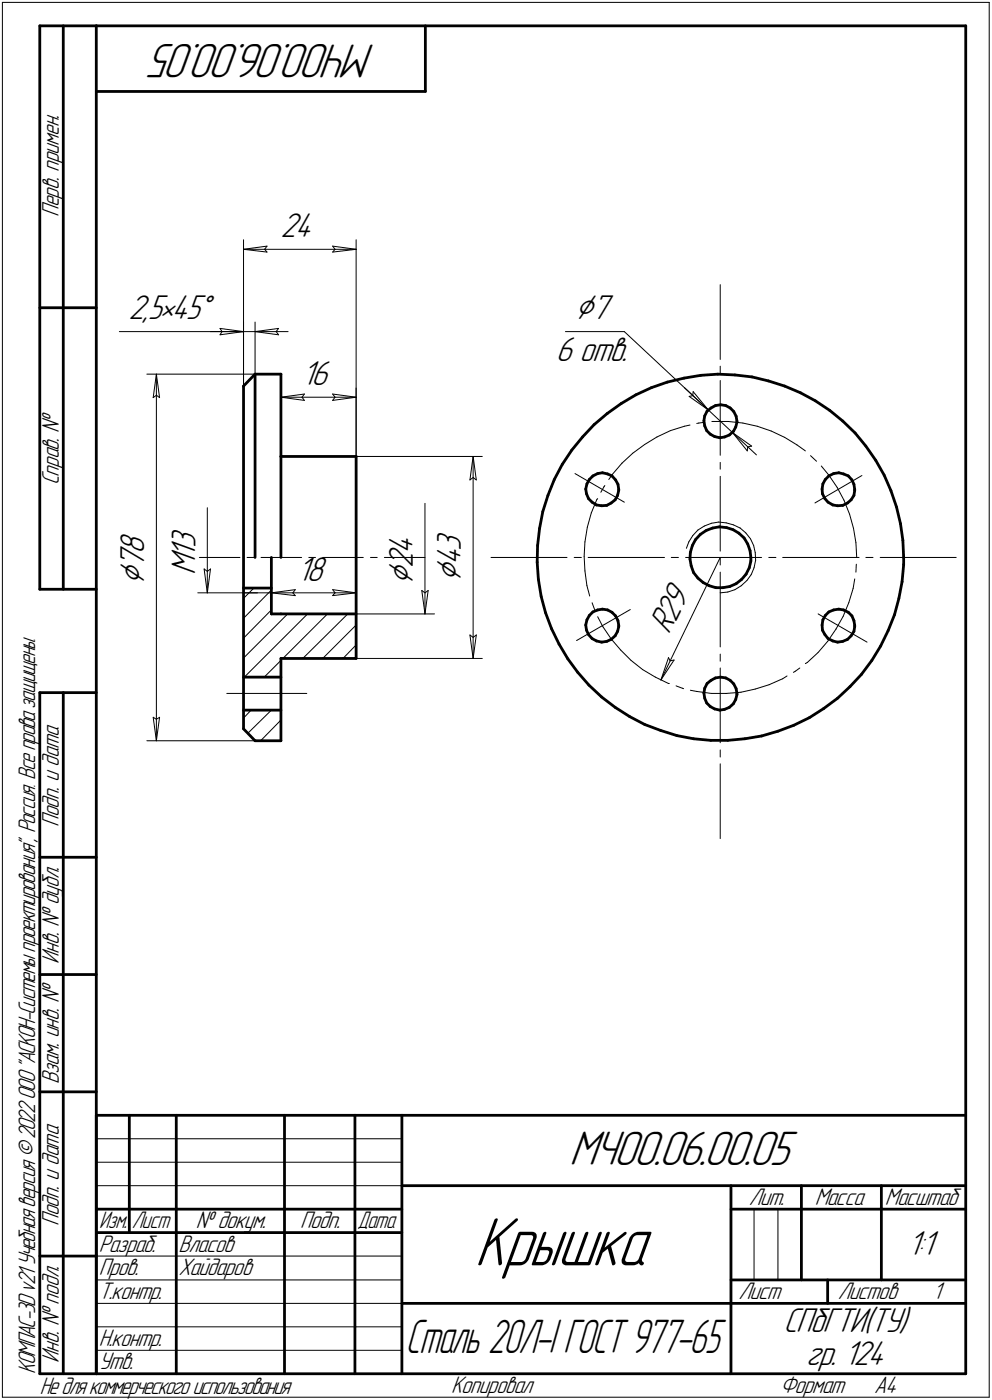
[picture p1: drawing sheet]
<svg xmlns="http://www.w3.org/2000/svg" width="211mm" height="298mm" viewBox="0 0 211 298" stroke-linecap="round" stroke-linejoin="round" font-family="sans-serif">
<g fill="none" stroke="#000" stroke-width=".21">
<path d="M.5 .5v297zM.5 .5h210zM210.5 .5v297zM51.8 53.1l5-.7zM51.8 53.1l5 .6zM51.8 53.1h24zM51.8 51.1v36.2zM56.3 53.1l.5 .6zM56.8 52.4l-.5 .7zM70.8 53.7l5-.6zM70.8 52.4l.5 .7zM70.8 52.4l5 .7z"/>
<path d="M71.3 53.1l-.5 .6zM75.8 51.1v46.1zM25.4 70.6h26.4zM31.2 79.7h25.9zM33.3 79.7l.7 5zM33.3 79.7l-.7 5zM33.3 79.7v78zM44.8 70.6h7zM46.8 69.9l5 .7zM46.8 69.9l.4 .7zM46.8 71.3l5-.7zM47.2 70.6l-.4 .7z"/>
<path d="M51.8 70.6h2.5zM51.8 68.6v13.6zM54.3 70.6l5 .7zM54.3 70.6l5-.7zM54.3 70.6h7zM54.3 68.6v11.1zM58.8 70.6l.5 .7zM59.3 69.9l-.5 .7zM120.3 70.6h12.5zM132.8 70.6l17.9 16.7zM153.2 78v1.5zM153.2 60.6v15.9z"/>
<path d="M32.6 84.7l.7-.5zM33.3 84.2l.7 .5zM59.8 84.6l5-.7zM59.8 84.6l5 .7zM59.8 84.6h16zM59.8 82.6v14.6zM64.3 84.6l.5 .7zM64.8 83.9l-.5 .7zM70.8 85.3l5-.7zM70.8 83.9l.5 .7zM70.8 83.9l5 .7zM71.3 84.6l-.5 .7z"/>
<path d="M75.8 82.6v14.6zM75.8 97.2h26.8zM100.7 97.2l.6 5zM100.7 97.2l-.7 5zM100.7 97.2v43zM132.3 98.6l2.3-2.1zM132.3 98.6l-2 2.4zM134.6 96.5l2.6-1.8zM137.2 94.7l2.6-1.7zM139.8 93l2.9-1.3zM142.7 91.7l2.9-.9zM145.6 90.8l1.2-.3z"/>
<path d="M145.6 82.5l5.1 4.8zM146.6 84.4l.8-.2zM146.6 84.4l4.1 2.9zM147.5 83.4l3.2 3.9zM147.5 83.4l-.1 .8zM148.3 90.2l.4-.1zM148.7 90.1l1.2-.2zM150.7 87.3l5.2 4.8zM151.5 89.7h.3zM151.8 89.7h3.1zM153.2 98.5v1.4zM153.2 81v15.9z"/>
<path d="M154.9 89.7l3.2 .4zM155.9 92.1l3.1 3.9zM155.9 92.1l4 2.9zM155.9 92.1l5.1 4.8zM158.1 90.1l3 .7zM159.1 95.2l-.1 .8zM159.1 95.2l.8-.2zM161.1 90.8l3 1zM164.1 91.8l2.9 1.3zM167 93.1l2.6 1.6zM169.6 94.7l1.8 1.3zM172.5 97l1.2 1.2z"/>
<path d="M174.8 99.2l1.6 2zM42.4 118.7h8.7zM44.1 108.1v18.1zM52.6 118.7h1.4zM55.5 118.7h8.7zM65.7 118.7h1.4zM68.7 118.7h8.6zM78.8 118.7h1.5zM81.8 118.7h8.6zM90.4 107.2v23.5zM100 102.2l.7-.5zM100.7 101.7l.6 .5z"/>
<path d="M104.5 118.7h16.1zM122.2 118.7h1.5zM122.3 100.8l10.5 6.1zM124.3 118.4l.2 3.2zM124.5 115.4l-.2 3zM125 112.3l-.5 3.1zM125.1 118.7h16.3zM125.8 109.2l-.8 3.1zM127 106.3l-1.2 2.9zM127.2 106.2l-.2 .1zM128.5 103.6l-.7 1.2zM128.7 103.4l-.2 .2z"/>
<path d="M130.3 101l-.8 1.1zM142.8 118.7h1.6zM145.9 118.7h16.2zM146.6 115.4l-.6 1.4zM147.4 114l-.8 1.4zM148.5 112.9l1.4-.9zM148.5 112.9l-1.1 1.1zM149.9 112l1.5-.6zM151.4 111.4l1.5-.2zM152.9 111.2l1.6 .1zM153.2 118.9v1.4zM153.2 101.4v15.9z"/>
<path d="M153.2 118.7l-12.6 26.1zM154.5 111.3l1.5 .5zM156 111.8l1.5 .6zM157.5 112.4l1.2 1.1zM158.7 113.5l1 1.2zM159.7 114.7l.7 1.5zM160.4 116.2l.3 1.5zM160.7 117.7l.1 1.6zM160.8 119.3l-.4 1.6zM163.6 118.7h1.5zM166.5 118.7h16.3zM173.4 107.1l10-5.8z"/>
<path d="M176.4 101.2l1.7 2.6zM178.1 103.8l1.5 2.7zM179.6 106.5l1.2 3zM180.8 109.5l.8 3zM181.6 112.5l.5 3.1zM182.1 115.6l.2 3.1zM184.2 118.7h1.6zM187.3 118.7h16.2zM42.1 126.2h12.7zM43.4 121.2l.7 5zM43.4 121.2l.7 .5zM44.1 121.7l.7-.5z"/>
<path d="M44.8 121.2l-.7 5zM51.8 126.2h5.9zM51.8 127.4l2.2-2.2zM57.7 129.9l-5.9 6zM57.7 125.6l-5.9 6.1zM57.7 126.2l5.1-.6zM57.7 126.2l5.1 .6zM57.7 126.2h18.1zM57.7 122.9v5.3zM62.3 126.2l.5 .6zM62.8 125.6l-.5 .6zM65.4 130.7l-13.4 13.5z"/>
<path d="M70.8 126.8l5-.6zM70.8 125.6l.5 .6zM70.8 125.6l5 .6zM71.3 126.2l-.5 .6zM75.8 137.3l-2.8 2.9zM75.8 133.1l-7.1 7.1zM75.8 123.3v4.9zM75.8 130.7h16.7zM89.7 125.7l.7 5zM89.7 125.7l.7 .5zM90.4 126.2l.7-.5zM91.1 125.7l-.7 5z"/>
<path d="M100 135.2l.7 5zM100 135.2l.7 .5zM100.7 135.7l.6-.5zM101.3 135.2l-.6 5zM122.7 136.4l11.4-6.6zM124.5 121.6l.4 3.1zM124.9 124.7l.6 2.2zM126 128.4l.6 1.6zM127.2 131.3l1.1 2.1zM128.3 133.4l1.7 2.7zM130 136.1l2.1 2.3zM132.1 138.4l2.2 2.2z"/>
<path d="M153.2 139.3v1.5zM153.2 121.8v16zM153.2 126.2l1.7-.1zM154.9 126.1l1.5-.5zM156.4 125.6l1.3-.9zM157.7 124.7l1.2-1.1zM159.9 122.3l-1 1.3zM160.4 120.9l-.5 1.4zM174.1 130.7l10.4 6zM176.1 136.6l-2 2.3zM177.9 133.9l-1.8 2.7zM179.4 131.2l-1.5 2.7z"/>
<path d="M180.6 128.4l-1.2 2.8zM181.5 125.3l-.9 3.1zM181.9 123.3l-.4 2zM182.2 120.1l-.1 1.7zM31.2 157.7h25.9zM32.6 152.7l.7 5zM32.6 152.7l.7 .5zM33.3 153.2l.7-.5zM34 152.7l-.7 5zM48.3 147.7h17zM51.8 140.1l9.4-9.4zM52.7 156.1l5-4.9z"/>
<path d="M53.4 151.2l-1.6 1.7zM56.2 144.2l3.6-3.6zM59.7 157.7l.1-.1zM59.8 153.3l-4.3 4.4zM60.2 140.2l9.5-9.5zM64.4 140.2l9.6-9.5zM75.8 140.2h26.8zM134.3 140.6l2.4 2zM136.7 142.6l2.7 1.6zM139.4 144.2l2.8 1.3zM142.2 145.5h.2zM142.2 140l-1.6 4.8z"/>
<path d="M142.2 140l.4 .7zM142.6 140.7l.8-.2zM143.4 140.5l-2.8 4.3zM143.8 146l1.4 .6zM145.2 146.6h.3zM146.9 147l1.4 .2zM148.3 147.2l3.1 .5zM151.4 147.7h3.1zM153.2 159.7v1.5zM153.2 142.2v16zM154.5 147.7l3.1-.3zM157.6 147.4l3.1-.7z"/>
<path d="M160.7 146.7l3-.9zM163.7 145.8l2.8-1.3zM166.5 144.5l1-.6zM168.8 143.2l.4-.3zM169.2 142.9l1-.7zM171.4 141.3l.4-.2zM171.8 141.1l2.3-2.2zM153.2 162.6v16zM20.5 247.5h65zM20.5 252.5h65zM20.5 242.5h65zM160.4 257.5v15z"/>
<path d="M165.5 257.5v15zM20.5 267.5h65zM20.5 272.5h65zM20.5 277.5h65zM.5 297.5h210zM20.5 282.5h65zM20.5 287.5h65z"/>
</g>
<g fill="none" stroke="#000" stroke-width=".59">
<path d="M8.5 5.5v120zM8.5 5.5h12zM13.5 5.5v120zM20.5 5.5v287zM20.5 5.5h185zM20.5 19.5h70zM90.5 5.5v14zM205.5 5.5v287zM8.5 65.5h12zM54.3 79.7l-2.5 2.5zM54.3 79.7h5.5zM54.3 79.7v39z"/>
<path d="M59.8 79.7v17.5zM149.1 79.9l3.6-.2zM152.7 79.7l3.7 .1zM156.4 79.8l3.6 .5zM51.8 82.2v73zM59.8 97.2h16zM59.8 97.2v21.5zM75.8 97.2v43zM119.6 98.9l-1.7 3.2zM121.7 95.8l-2.1 3.1zM124 93l-2.3 2.8zM126.4 90.4l2.8-2.3z"/>
<path d="M126.4 90.4l-2.4 2.6zM129.2 88.1l3-2.2zM132.2 85.9l3.1-1.8zM135.3 84.1l3.3-1.6zM138.6 82.5l3.4-1.1zM142 81.4l3.5-.9zM145.5 80.5l3.6-.6zM149.8 89.6l.1 1.1zM149.9 88.6l-.1 1zM149.9 90.7l.5 1zM150.4 91.7l.7 .8zM150.5 87.5l.8-.6z"/>
<path d="M150.5 87.5l-.6 1.1zM151.1 92.5l1 .5zM151.3 86.9l.9-.5zM152.1 93l1.1 .2zM152.2 86.4l1.1-.2zM153.2 93.2l1-.2zM153.3 86.2l1.1 .2zM154.2 93l1-.4zM154.4 86.4l1 .5zM155.2 92.6l.8-.7zM155.4 86.9l.7 .7zM156.1 87.6l.5 1z"/>
<path d="M156.5 90.9l-.5 1zM156.6 88.6l.2 1.1zM156.8 89.9l-.3 1zM156.8 89.7v.2zM160 80.3l3.5 .8zM163.5 81.1l3.5 1.1zM167 82.2l3.3 1.5zM170.3 83.7l3.2 1.6zM173.5 85.3l3 2.1zM176.5 87.4l2.8 2.3zM179.3 89.7l2.6 2.5zM181.9 92.2l2.3 2.8z"/>
<path d="M184.2 95l2.2 3zM186.4 98l1.7 3.2zM57.7 118.7v12zM114.3 119.7l.3 3.7zM114.4 116.2l-.1 3.5zM114.8 112.5l-.4 3.7zM115.5 109l-.7 3.5zM116.6 105.5l-1.1 3.5zM117.9 102.1l-1.3 3.4zM124.6 104.1l.2 1.1zM124.8 105.2l.4 1zM124.9 103l-.3 1.1z"/>
<path d="M125.2 106.2l.8 .7zM125.4 102.1l-.5 .9zM126 106.9l.9 .6zM126.2 101.3l1-.5zM126.2 101.3l-.8 .8zM126.9 107.5l1.1 .2zM127.2 100.8l1-.1zM128 107.7l1.1-.1zM128.2 100.7l1.1 .2zM129.1 107.6l.9-.5zM129.3 100.9l.9 .4zM130 107.1l.9-.7z"/>
<path d="M130.2 101.3l.8 .9zM131 102.2l.5 .9zM131.4 105.5l-.5 .9zM131.5 103.1l.2 1.1zM131.7 104.4l-.3 1.1zM131.7 104.2v.2zM146.8 119l.3 1.5zM146.9 117.6l-.1 1.4zM147.3 116.2l-.4 1.4zM148 114.9l-.7 1.3zM149 113.8l1.3-.9zM149 113.8l-1 1.1z"/>
<path d="M150.3 112.9l1.3-.5zM151.6 112.4l1.5-.2zM153.1 112.2l1.5 .2zM154.6 112.4l1.4 .4zM156 112.8l1.2 .7zM157.2 113.5l1.1 1.1zM158.3 114.6l.8 1.2zM159.1 115.8l.5 1.5zM159.6 117.3l.2 1.4zM159.8 119.5l-.4 1.4zM159.8 118.7v.8zM174.9 104.1l.1 1.1z"/>
<path d="M175 105.2l.5 1zM175.1 103l-.2 1.1zM175.5 106.2l.7 .7zM175.6 102.1l-.5 .9zM176.2 106.9l1 .6zM176.4 101.3l1-.5zM176.4 101.3l-.8 .8zM177.2 107.5l1 .2zM177.4 100.8l1.1-.1zM178.2 107.7l1.1-.1zM178.5 100.7l1 .2zM179.3 107.6l1-.5z"/>
<path d="M179.5 100.9l1 .4zM180.3 107.1l.8-.7zM180.5 101.3l.8 .9zM181.3 102.2l.4 .9zM181.7 103.1l.2 1.1zM181.7 105.5l-.6 .9zM181.9 104.4l-.2 1.1zM181.9 104.2v.2zM188.1 101.2l1.5 3.3zM189.6 104.5l1.2 3.4zM190.8 107.9l.8 3.6zM191.6 111.5l.5 3.6z"/>
<path d="M192.1 115.1l.2 3.6zM192.3 118.7v1.5zM8.5 125.5h12zM51.8 125.2h5.9zM57.7 130.7h2.1zM59.8 130.7h16zM114.6 123.4l.5 3.6zM115.1 127l1 3.5zM116.1 130.5l1.2 3.4zM117.3 133.9l1.7 3.3zM119 137.2l1.8 3.1zM124.6 133.1l.2 1.1z"/>
<path d="M124.8 134.2l.4 .9zM124.9 132l-.3 1.1zM125.2 135.1l.8 .9zM125.4 131.1l.8-.8zM125.4 131.1l-.5 .9zM126 136l.9 .5zM126.2 130.3l1-.4zM126.9 136.5l1.1 .2zM127.2 129.9l1-.2zM128 136.7l1.1-.1zM128.2 129.7l1.1 .2zM129.1 136.6l.9-.5z"/>
<path d="M129.3 129.9l.9 .5zM130 136.1l.9-.7zM130.2 130.4l.8 .7zM131 131.1l.5 1.1zM131.4 134.5l-.5 .9zM131.5 132.2l.2 1zM131.7 133.4l-.3 1.1zM131.7 133.2v.2zM147.1 120.5l.5 1.4zM147.6 121.9l.9 1.2zM148.5 123.1l1.1 .9zM149.6 124l1.3 .7z"/>
<path d="M150.9 124.7l1.4 .4zM152.3 125.1h1.5zM153.8 125.1l1.5-.2zM155.3 124.9l1.3-.6zM156.6 124.3l1.2-.9zM158.7 122.3l-.9 1.1zM159.4 120.9l-.7 1.4zM174.9 133.1l.1 1.1zM175 134.2l.5 .9zM175.1 132l-.2 1.1zM175.5 135.1l.7 .9zM175.6 131.1l-.5 .9z"/>
<path d="M176.2 136l1 .5zM176.4 130.3l1-.4zM176.4 130.3l-.8 .8zM177.2 136.5l1 .2zM177.4 129.9l1.1-.2zM178.2 136.7l1.1-.1zM178.5 129.7l1 .2zM179.3 136.6l1-.5zM179.5 129.9l1 .5zM180.3 136.1l.8-.7zM180.5 130.4l.8 .7zM181.3 131.1l.4 1.1z"/>
<path d="M181.7 132.2l.2 1zM181.7 134.5l-.6 .9zM181.9 133.4l-.2 1.1zM181.9 133.2v.2zM187.4 137.6l-1.9 3zM189 134.3l-1.6 3.3zM190.3 130.9l-1.3 3.4zM191.3 127.4l-1 3.5zM191.9 123.9l-.6 3.5zM192.3 120.2l-.4 3.7zM8.5 147.5v145zM8.5 147.5h12z"/>
<path d="M13.5 147.5v145zM51.8 155.2l2.5 2.5zM51.8 151.2h8zM51.8 144.2h8zM54.3 157.7h5.5zM59.8 140.2h16zM59.8 140.2v17.5zM120.8 140.3l2.1 2.9zM122.9 143.2l2.4 2.7zM125.3 145.9l2.7 2.5zM128 148.4l2.9 2.2zM130.9 150.6l3 2z"/>
<path d="M133.9 152.6l3.3 1.7zM137.2 154.3l3.3 1.2zM140.5 155.5l3.5 1.1zM144 156.6l3.6 .7zM147.6 157.3l3.6 .3zM149.8 147.6l.1 1.1zM149.9 146.6l-.1 1zM149.9 148.7l.5 1zM150.4 149.7l.7 .8zM150.5 145.5l.8-.6zM150.5 145.5l-.6 1.1zM151.1 150.5l1 .5z"/>
<path d="M151.2 157.6h3.7zM151.3 144.9l.9-.5zM152.1 151l1.1 .2zM152.2 144.4l1.1-.2zM153.2 151.2l1-.2zM153.3 144.2l1.1 .2zM154.2 151l1-.4zM154.4 144.4l1 .5zM154.9 157.6l3.6-.3zM155.2 150.6l.8-.7zM155.4 144.9l.7 .7zM156.1 145.6l.5 1z"/>
<path d="M156.5 148.9l-.5 1zM156.6 146.6l.2 1.1zM156.8 147.9l-.3 1zM156.8 147.7v.2zM158.5 157.3l3.6-.6zM162.1 156.7l3.4-1zM165.5 155.7l3.4-1.3zM168.9 154.4l3.3-1.6zM172.2 152.8l3.1-1.9zM175.3 150.9l2.9-2.2zM178.2 148.7l2.6-2.5zM183.3 143.6l-2.5 2.6z"/>
<path d="M185.5 140.6l-2.2 3zM8.5 182.5h12zM8.5 207.5h12zM8.5 232.5h12zM20.5 237.5h185zM20.5 237.5v55zM27.5 237.5v25zM37.5 237.5v55zM60.5 237.5v55zM75.5 237.5v55zM85.5 237.5v55zM20.5 257.5h65z"/>
<path d="M85.5 252.5h120zM155.5 252.5v40zM155.5 257.5h15zM170.5 252.5v20zM170.5 257.5h35zM187.5 252.5v20zM8.5 267.5h12zM20.5 262.5h65zM85.5 277.5h70zM155.5 277.5h50zM155.5 272.5h50zM176.1 272.5v5z"/>
<path d="M8.5 292.5h12zM20.5 292.5h185z"/>
</g>
<text font-size="15.6" x="101" y="269.4">Крышка</text>
<g font-size="10.9">
<text x="79.9" y="9.4" transform="rotate(-180 79.9 9.4)">МЧ00.06.00.05</text>
<text x="121.1" y="248.1">МЧ00.06.00.05</text>
</g>
<text font-size="10.7" x="86.3" y="288.1">Сталь 20Л-I ГОСТ 977-65</text>
<g font-size="8.5">
<text x="122.3" y="68">Ç7</text>
<text x="30.7" y="124.6" transform="rotate(-90 30.7 124.6)">Ç78</text>
<text x="87.8" y="124.6" transform="rotate(-90 87.8 124.6)">Ç2</text>
<text x="98.1" y="123.9" transform="rotate(-90 98.1 123.9)">Ç43</text>
</g>
<g font-size="7.8">
<text x="59.7" y="50.5">24</text>
<text x="27.4" y="68">2,5•45Å</text>
<text x="118.3" y="76.9">6 отв.</text>
<text x="64.2" y="82.1">16</text>
<text x="87.8" y="118" transform="rotate(-90 87.8 118)">4</text>
<text x="41.6" y="122.5" transform="rotate(-90 41.6 122.5)">M13</text>
<text x="63.2" y="123.7">18</text>
<text x="142.4" y="135.3" transform="rotate(-64 142.4 135.3)">R29</text>
<text x="193.1" y="267.2">1:1</text>
<text x="166.7" y="283.7">СПбГТИ(ТУ)</text>
<text x="171.5" y="290.7">гр. 124</text>
</g>
<g font-size="5.4">
<text x="12.6" y="46.3" transform="rotate(-90 12.6 46.3)">Перв. примен.</text>
<text x="12.6" y="103.4" transform="rotate(-90 12.6 103.4)">Справ. №</text>
<text x="12.6" y="176.1" transform="rotate(-90 12.6 176.1)">Подп. и дата</text>
<text x="12.6" y="205.2" transform="rotate(-90 12.6 205.2)">Инв. № дубл.</text>
<text x="12.6" y="230.9" transform="rotate(-90 12.6 230.9)">Взам. инв. №</text>
<text x="159.3" y="256.6">Лит.</text>
<text x="173.4" y="256.6">Масса</text>
<text x="188.3" y="256.6">Масштаб</text>
<text x="12.6" y="261.1" transform="rotate(-90 12.6 261.1)">Подп. и дата</text>
<text x="41.6" y="261.6">№ докум.</text>
<text x="63.9" y="261.6">Подп.</text>
<text x="21" y="266.6">Разраб.</text>
<text x="38" y="266.6">Власов</text>
<text x="21" y="271.6">Пров.</text>
<text x="38" y="271.6">Хайдаров</text>
<text x="21" y="276.6">Т.контр.</text>
<text x="157.1" y="276.6">Лист</text>
<text x="178.3" y="276.6">Листов</text>
<text x="198.5" y="276.6">1</text>
<text x="21" y="286.6">Н.контр.</text>
<text x="7.5" y="292.5" transform="rotate(-90 7.5 292.5)">КОМПАС-3Dv21 Учебнаяверсия©2022ООО&quot;АСКОН-Системыпроектирования&quot;, Россия. Всеправазащищены.</text>
<text x="12.6" y="290.2" transform="rotate(-90 12.6 290.2)">Инв. № подл.</text>
<text x="21" y="291.6">Утв.</text>
<text x="8.5" y="296.7">Недлякоммерческогоиспользования</text>
<text x="96" y="296.6">Копировал</text>
<text x="166" y="296.6">Формат</text>
<text x="186" y="296.6">A4</text>
</g>
<g font-size="5.3">
<text x="21.1" y="261.6">Изм.</text>
<text x="28.1" y="261.6">Лист</text>
<text x="76.1" y="261.6">Дата</text>
</g>
</svg>
